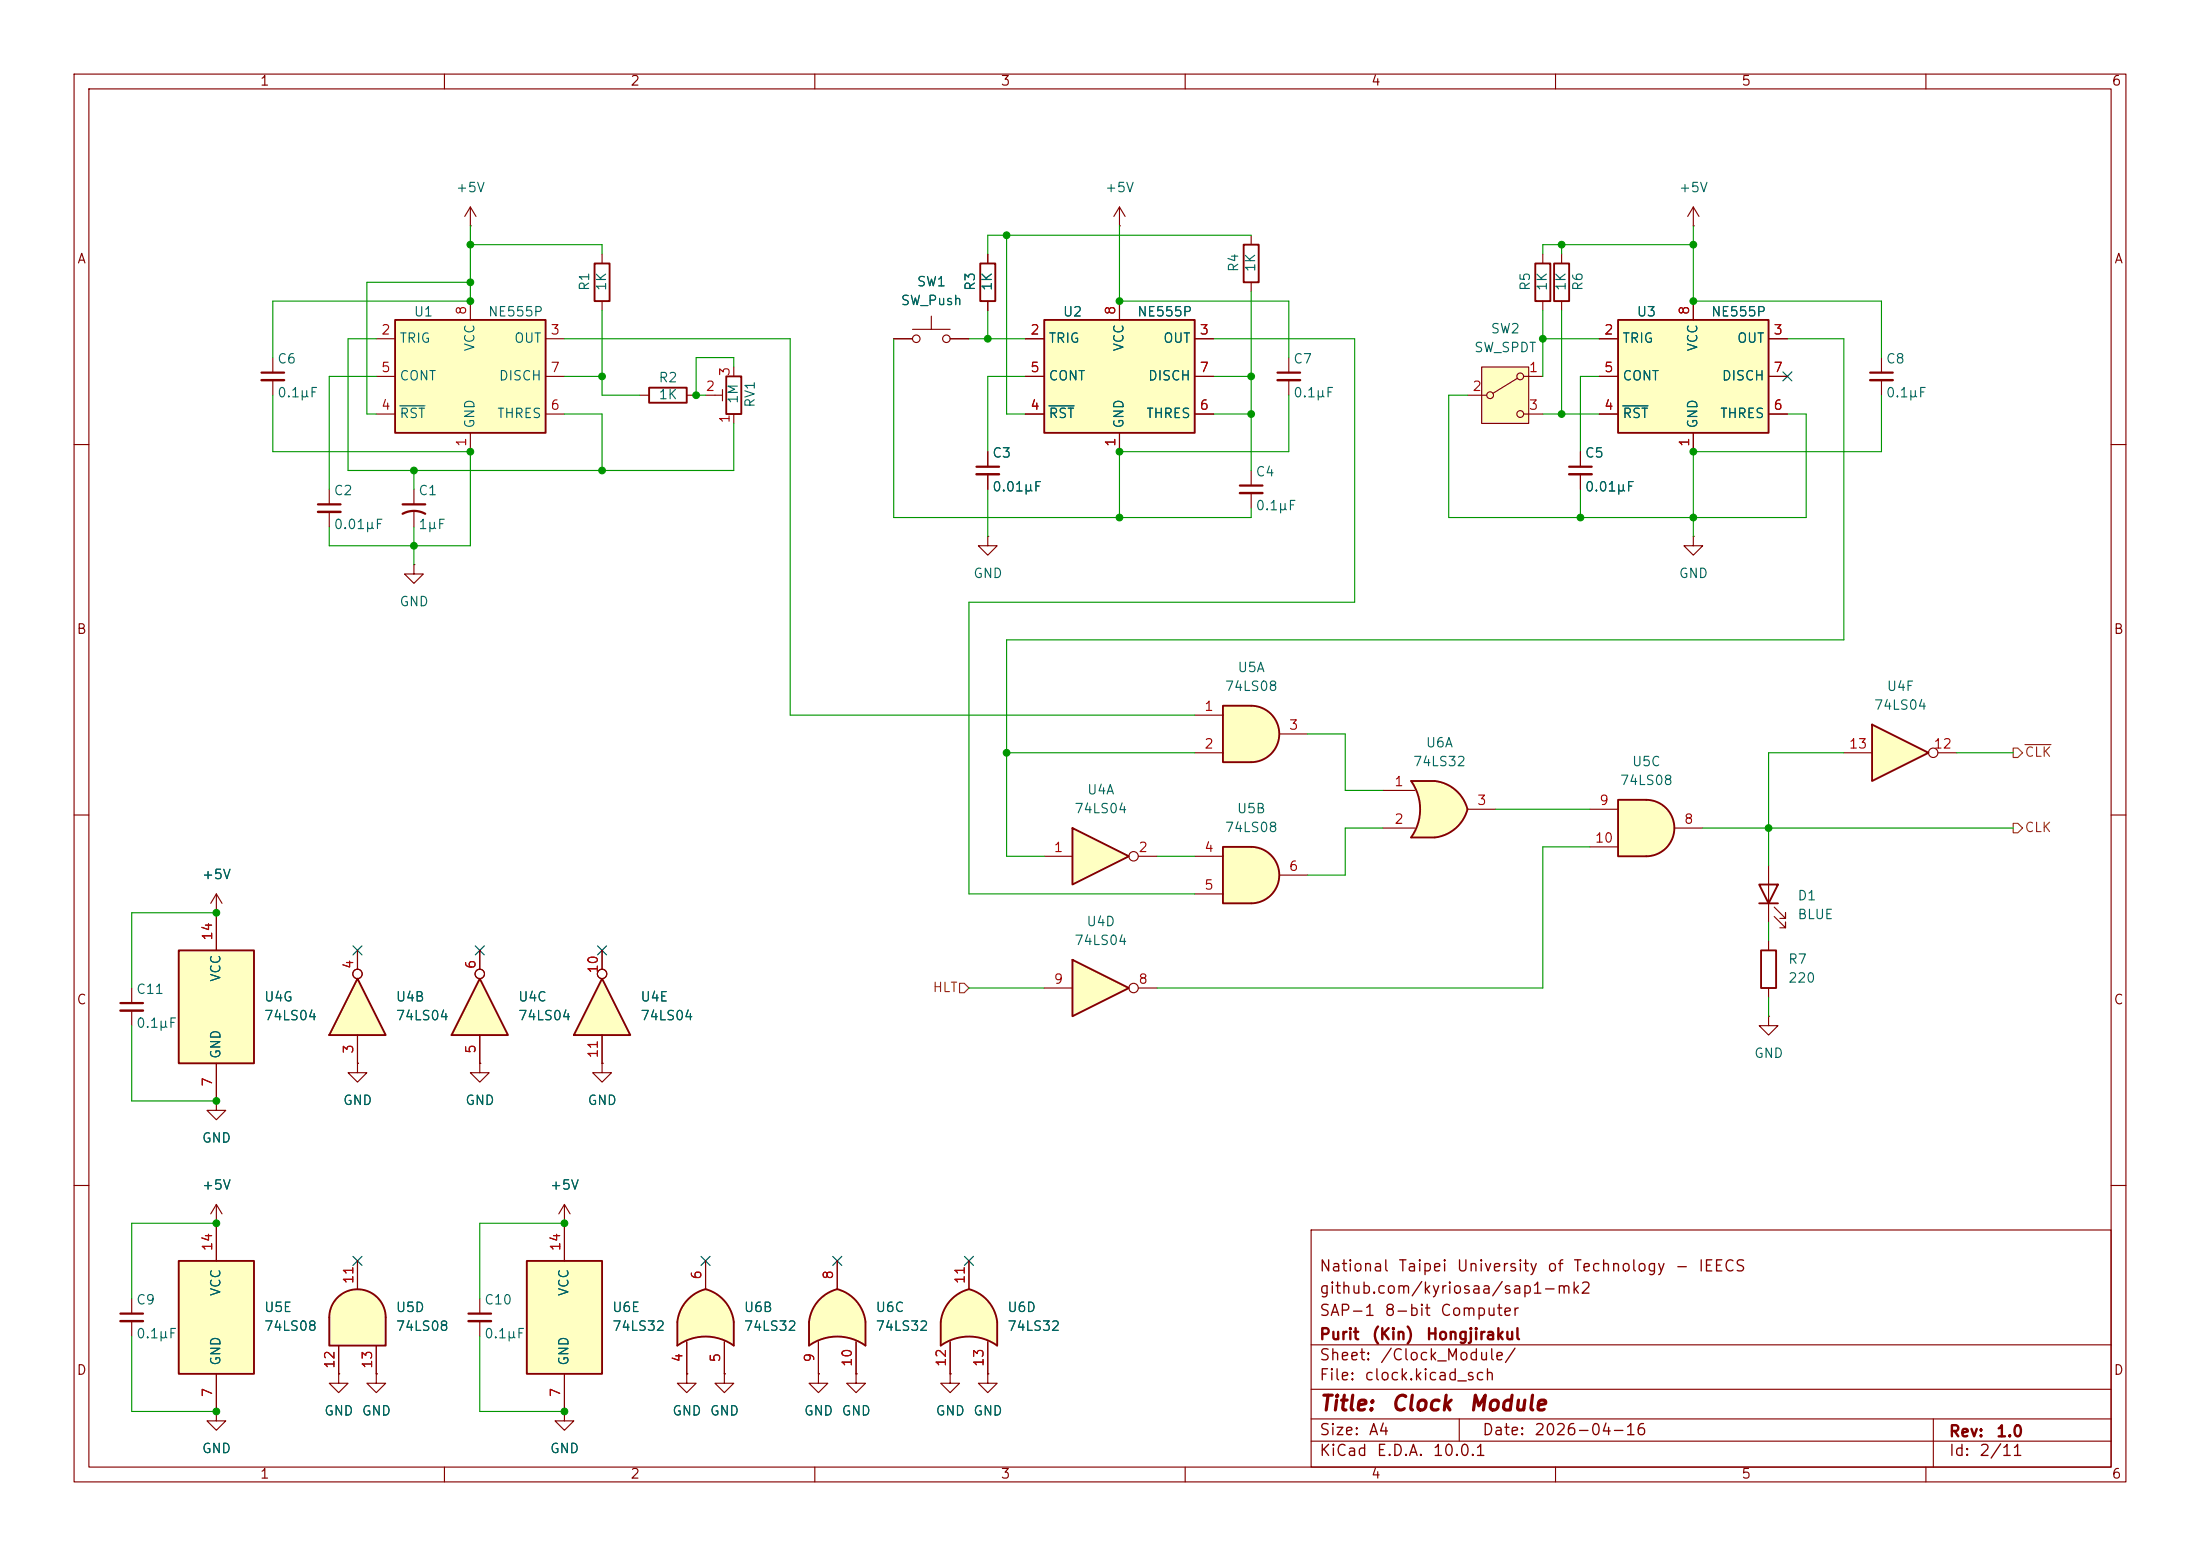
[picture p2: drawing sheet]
<svg xmlns="http://www.w3.org/2000/svg" width="297mm" height="210mm" viewBox="0 0 297 210" stroke-linecap="round" stroke-linejoin="round" font-family="sans-serif">
<g fill="none" stroke="#840000" stroke-width=".15">
<path d="M10 10h277v190h-277zM12 12h273v186h-273zM60 10v2M110 10v2M160 10v2M210 10v2M260 10v2M10 60h2M285 60h2M10 110h2M285 110h2M10 160h2"/>
<path d="M177 166h108v32h-108zM285 160h2M60 198v2M110 198v2M160 198v2M177 194.5h108M177 191.5h108M177 187.5h108M177 181.5h108M197 191.5v3M210 198v2M260 198v2"/>
<path d="M261 191.5v6.5"/>
</g>
<path d="M168.9 95.3a3.8 3.8 0 0 1 3.8 3.8 3.8 3.8 0 0 1-3.8 3.8z" fill="#ffffc2" stroke="#ffffc2" stroke-width=".14"/>
<path d="M165.1 95.3h3.8v7.6h-3.8z" fill="#ffffc2"/>
<path d="M209.8 35.6h2v5h-2zM165.1 95.3h3.8a3.8 3.8 0 0 1 3.8 3.8 3.8 3.8 0 0 1-3.8 3.8h-3.8z" fill="none" stroke="#840000" stroke-width=".25"/>
<g fill="none" stroke="#840000" stroke-width=".15">
<path d="M210.8 34.3v1.3M210.8 40.6v1.3M254 48.3v2M254 51.3v2M213.4 61v2M213.4 64v2M161.3 96.5h3.8M172.7 99.1h3.8M161.3 101.6h3.8M48.3 143.5v1.3h1.2l-1.2 1.3-1.3-1.3h1.3M48.3 143.5h.1M29.2 190.5v1.3h1.3l-1.3 1.2-1.3-1.2h1.3"/>
<path d="M29.2 190.5h.1"/>
</g>
<path d="M252.5 50.3h3M211.8 63h3.1" fill="none" stroke="#840000" stroke-width=".3"/>
<path d="M252.5 51.3h3M211.8 64h3.1" fill="none" stroke="#840000" stroke-width=".33"/>
<path d="M48.3 132.1l3.8 7.6h-7.7z" fill="#ffffc2"/>
<path d="M48.3 132.1l3.8 7.6h-7.7z" fill="none" stroke="#840000" stroke-width=".25"/>
<g fill="none" stroke="#840000" stroke-width=".15">
<path d="M48.3 128.3v2.5M48.3 139.7v3.8"/>
<circle cx="48.3" cy="131.4" r=".63"/>
</g>
<path d="M24.1 128.3h10.2v15.2h-10.2z" fill="#ffffc2"/>
<path d="M24.1 128.3h10.2v15.2h-10.2z" fill="none" stroke="#840000" stroke-width=".25"/>
<path d="M29.2 123.2v5.1M29.2 148.6v1.3h1.3l-1.3 1.2-1.3-1.2h1.3M29.2 148.6h.1M29.2 143.5v5.1" fill="none" stroke="#840000" stroke-width=".15"/>
<path d="M168.9 114.3a3.8 3.8 0 0 1 3.8 3.8 3.8 3.8 0 0 1-3.8 3.8z" fill="#ffffc2" stroke="#ffffc2" stroke-width=".14"/>
<path d="M165.1 114.3h3.8v7.6h-3.8z" fill="#ffffc2"/>
<path d="M165.1 114.3h3.8a3.8 3.8 0 0 1 3.8 3.8 3.8 3.8 0 0 1-3.8 3.8h-3.8z" fill="none" stroke="#840000" stroke-width=".25"/>
<path d="M161.3 115.6h3.8M172.7 118.1h3.8M161.3 120.7h3.8" fill="none" stroke="#840000" stroke-width=".15"/>
<path d="M200 49.5h6.4v7.7h-6.4z" fill="#ffffc2"/>
<g fill="none" stroke="#840000" stroke-width=".15">
<path d="M198.1 53.3h2.6M200 49.5h6.4v7.7h-6.4zM204.9 51.1l-3.4 2M205.7 50.8h2.6M205.7 55.9h2.6"/>
<circle cx="201.2" cy="53.3" r=".46"/>
<circle cx="205.2" cy="50.8" r=".46"/>
<circle cx="205.2" cy="55.9" r=".46"/>
</g>
<path d="M45.6 175.1a3.8 3.8 0 0 1 4.1-.8 3.8 3.8 0 0 1 2.4 3.5h-7.7a3.8 3.8 0 0 1 1.2-2.7z" fill="#ffffc2" stroke="#ffffc2" stroke-width=".14"/>
<path d="M44.4 177.8h7.7v3.8h-7.7z" fill="#ffffc2"/>
<path d="M45.6 175.1a3.8 3.8 0 0 1 4.1-.8 3.8 3.8 0 0 1 2.4 3.5v3.8h-7.7v-3.8a3.8 3.8 0 0 1 1.2-2.7z" fill="none" stroke="#840000" stroke-width=".25"/>
<path d="M36.8 48.3v2M36.8 51.3v2M48.3 170.2v3.8M45.7 185.4v1.3h1.3l-1.3 1.3-1.3-1.3h1.3M45.7 185.4h.1M45.7 181.6v3.8M50.8 185.4v1.3h1.3l-1.3 1.3-1.3-1.3h1.3M50.8 185.4h.1M50.8 181.6v3.8M97.8 185.4v1.3h1.3l-1.3 1.3-1.3-1.3h1.3M97.8 185.4h.1" fill="none" stroke="#840000" stroke-width=".15"/>
<path d="M35.3 50.3h3.1" fill="none" stroke="#840000" stroke-width=".3"/>
<path d="M35.3 51.3h3.1" fill="none" stroke="#840000" stroke-width=".33"/>
<path d="M190.5 105.4h3.2M190.5 113h3.2" fill="none" stroke="#ffffc2" stroke-width=".14"/>
<g fill="#ffffc2" stroke="#ffffc2" stroke-width=".14">
<path d="M193.1 107.9l5 1.3a5.2 5.2 0 0 1-4.4 3.8z"/>
<path d="M193.7 105.4a5.1 5.1 0 0 1 4.4 3.8l-5 1.3z"/>
</g>
<path d="M190.5 105.4h3.2v7.6h-3.2a6.7 6.7 0 0 0 0-7.6z" fill="#ffffc2"/>
<path d="M193.7 105.4h-3.2a6.6 6.6 0 0 1 0 7.6h3.2M193.7 105.4a5.2 5.2 0 0 1 4.4 3.8 5.2 5.2 0 0 1-4.4 3.8" fill="none" stroke="#840000" stroke-width=".25"/>
<path d="M186.7 106.7h4.3M186.7 111.8h4.3M198.1 109.2h3.8" fill="none" stroke="#840000" stroke-width=".15"/>
<path d="M109.2 178.4v3.2M116.8 178.4v3.2" fill="none" stroke="#ffffc2" stroke-width=".14"/>
<g fill="#ffffc2" stroke="#ffffc2" stroke-width=".14">
<path d="M113 174a5.2 5.2 0 0 1 3.8 4.4l-5.1 .6z"/>
<path d="M110.7 175.3l1.1-.8 1.2-.5 1.3 5-5.1-.6a5.1 5.1 0 0 1 1.5-3.1z"/>
</g>
<path d="M109.2 178.4h7.6v3.2a6.7 6.7 0 0 0-7.6 0z" fill="#ffffc2"/>
<path d="M109.2 178.4v3.2a6.6 6.6 0 0 1 7.6 0v-3.2M116.8 178.4a5.2 5.2 0 0 0-3.8-4.4 5.1 5.1 0 0 0-3.8 4.4" fill="none" stroke="#840000" stroke-width=".25"/>
<path d="M17.8 133.4v2M17.8 136.4v2M29.2 123.2h.1M29.2 120.7l-.8 1.2M29.2 120.7l.8 1.2M29.2 120.7v2.5M17.8 175.3v2M17.8 178.3v2M113 170.2v3.8M110.5 181.1v4.3M115.6 181.1v4.3" fill="none" stroke="#840000" stroke-width=".15"/>
<path d="M16.3 135.4h3M16.3 177.3h3" fill="none" stroke="#840000" stroke-width=".3"/>
<path d="M16.3 136.4h3M16.3 178.3h3" fill="none" stroke="#840000" stroke-width=".33"/>
<path d="M24.1 170.2h10.2v15.2h-10.2z" fill="#ffffc2"/>
<path d="M24.1 170.2h10.2v15.2h-10.2z" fill="none" stroke="#840000" stroke-width=".25"/>
<path d="M29.2 165.1v5.1M29.2 185.4v5.1" fill="none" stroke="#840000" stroke-width=".15"/>
<path d="M252.7 97.8l7.6 3.8-7.6 3.8z" fill="#ffffc2"/>
<path d="M80.3 35.6h2v5h-2zM252.7 97.8l7.6 3.8-7.6 3.8z" fill="none" stroke="#840000" stroke-width=".25"/>
<g fill="none" stroke="#840000" stroke-width=".15">
<path d="M81.3 34.3v1.3M81.3 40.6v1.3M248.9 101.6h3.8M261.6 101.6h2.6M29.2 165.1h.1M29.2 162.6l-.8 1.2M29.2 162.6l.8 1.2M29.2 162.6v2.5"/>
<circle cx="261" cy="101.6" r=".63"/>
</g>
<path d="M222.2 108a3.8 3.8 0 0 1 3.8 3.8 3.8 3.8 0 0 1-3.8 3.8z" fill="#ffffc2" stroke="#ffffc2" stroke-width=".14"/>
<path d="M218.4 108h3.8v7.6h-3.8z" fill="#ffffc2"/>
<path d="M218.4 108h3.8a3.8 3.8 0 0 1 3.8 3.8 3.8 3.8 0 0 1-3.8 3.8h-3.8z" fill="none" stroke="#840000" stroke-width=".25"/>
<path d="M44.4 66v2.1M44.4 69.1v2M55.9 66v2.1M55.9 69.1v2M214.6 109.2h3.8M214.6 114.3h3.8M226.1 111.8h3.8" fill="none" stroke="#840000" stroke-width=".15"/>
<path d="M42.9 68.1h3.1M54.4 69.3a3.2 3.2 0 0 1 3 0M54.4 68.1h3" fill="none" stroke="#840000" stroke-width=".3"/>
<path d="M42.9 69.1h3.1" fill="none" stroke="#840000" stroke-width=".33"/>
<path d="M218.4 43.2h20.4v15.2h-20.4z" fill="#ffffc2"/>
<path d="M218.4 43.2h20.4v15.2h-20.4zM237.5 119.4h2.5l-1.2 2.5zM237.5 121.9h2.5M237.7 128.3h2.1v5.1h-2.1z" fill="none" stroke="#840000" stroke-width=".25"/>
<g fill="none" stroke="#840000" stroke-width=".15">
<path d="M63.5 30.5h.1M63.5 27.9l-.8 1.3M63.5 27.9l.8 1.3M63.5 27.9v2.6M215.9 45.7h2.5M215.9 55.9h2.5M215.9 50.8h2.5M228.6 40.6v2.6M228.6 58.4v2.6M238.8 45.7h2.5M238.8 55.9h2.5M238.8 50.8h2.5"/>
<path d="M228.6 72.4v1.3h1.3l-1.3 1.2-1.3-1.2h1.3M228.6 72.4h.1M238.8 116.8v7.7M238.8 137.2v1.2h1.2l-1.2 1.3-1.3-1.3h1.3M238.8 137.2h.1M238.8 127v1.3M238.8 133.4v1.2M239.5 123.7l1.5 1.5v-.7v.7h-.7M239.5 122.4l1.5 1.6v-.8v.8h-.7"/>
</g>
<path d="M219.1 54.8h3.4" fill="none" stroke="#006464" stroke-width=".15"/>
<path d="M53.3 43.2h20.4v15.2h-20.4z" fill="#ffffc2"/>
<path d="M207.3 35.6h2v5h-2zM53.3 43.2h20.4v15.2h-20.4zM87.6 52.3h5.1v2.1h-5.1zM98 50.8h2.1v5.1h-2.1z" fill="none" stroke="#840000" stroke-width=".25"/>
<g fill="none" stroke="#840000" stroke-width=".15">
<path d="M208.3 34.3v1.3M50.8 45.7h2.5M50.8 55.9h2.5M50.8 50.8h2.5M63.5 40.6v2.6M63.5 58.4v2.6M73.7 45.7h2.5M73.7 55.9h2.5M73.7 50.8h2.5M86.4 53.3h1.2M92.7 53.3h1.3M95.2 53.3h2.3"/>
<path d="M97.5 52.6v1.5M99.1 49.5v1.3M99.1 55.9v1.3M208.3 40.6v1.3M55.9 76.2v1.3h1.2l-1.2 1.2-1.3-1.2h1.3M55.9 76.2h.1"/>
</g>
<path d="M54 54.8h3.4" fill="none" stroke="#006464" stroke-width=".15"/>
<path d="M144.8 111.8l7.6 3.8-7.6 3.8z" fill="#ffffc2"/>
<path d="M144.8 111.8l7.6 3.8-7.6 3.8z" fill="none" stroke="#840000" stroke-width=".25"/>
<g fill="none" stroke="#840000" stroke-width=".15">
<path d="M141 115.6h3.8M153.7 115.6h2.5"/>
<circle cx="153" cy="115.6" r=".63"/>
</g>
<path d="M144.8 129.5l7.6 3.9-7.6 3.8z" fill="#ffffc2"/>
<path d="M144.8 129.5l7.6 3.9-7.6 3.8z" fill="none" stroke="#840000" stroke-width=".25"/>
<g fill="none" stroke="#840000" stroke-width=".15">
<path d="M120.6 45.7h2.6M123.2 44.5h5.1M125.7 42.7v1.8M128.3 45.7h2.5M141 133.4h3.8M153.7 133.4h2.5"/>
<circle cx="123.7" cy="45.7" r=".51"/>
<circle cx="127.8" cy="45.7" r=".51"/>
<circle cx="153" cy="133.3" r=".63"/>
</g>
<path d="M141 43.2h20.3v15.2h-20.3z" fill="#ffffc2"/>
<path d="M167.9 33h2v5.1h-2zM141 43.2h20.3v15.2h-20.3z" fill="none" stroke="#840000" stroke-width=".25"/>
<path d="M168.9 31.8v1.2M168.9 38.1v1.3M138.4 45.7h2.6M138.4 55.9h2.6M138.4 50.8h2.6M151.1 40.6v2.6M151.1 58.4v2.6M161.3 45.7h2.5M161.3 55.9h2.5M161.3 50.8h2.5" fill="none" stroke="#840000" stroke-width=".15"/>
<path d="M141.6 54.8h3.4" fill="none" stroke="#006464" stroke-width=".15"/>
<path d="M91.4 178.4v3.2M99.1 178.4v3.2" fill="none" stroke="#ffffc2" stroke-width=".14"/>
<g fill="#ffffc2" stroke="#ffffc2" stroke-width=".14">
<path d="M95.2 174a5.2 5.2 0 0 1 3.9 4.4l-5.2 .6z"/>
<path d="M92.9 175.3l1.1-.8 1.2-.5 1.4 5-5.2-.6a5.1 5.1 0 0 1 1.5-3.1z"/>
</g>
<path d="M91.4 178.4h7.7v3.2a6.7 6.7 0 0 0-7.7 0z" fill="#ffffc2"/>
<path d="M132.3 35.6h2.1v5h-2.1zM91.4 178.4v3.2a6.6 6.6 0 0 1 7.7 0v-3.2M99.1 178.4a5.2 5.2 0 0 0-3.9-4.4 5.1 5.1 0 0 0-3.8 4.4" fill="none" stroke="#840000" stroke-width=".25"/>
<g fill="none" stroke="#840000" stroke-width=".15">
<path d="M133.3 34.3v1.3M151.1 30.5h.1M151.1 27.9l-.7 1.3M151.1 27.9l.8 1.3M151.1 27.9v2.6M228.6 30.5h.1M228.6 27.9l-.8 1.3M228.6 27.9l.8 1.3M228.6 27.9v2.6M133.3 40.6v1.3M174 48.3v2M174 51.3v2"/>
<path d="M133.3 72.4v1.3h1.3l-1.3 1.2-1.2-1.2h1.2M133.3 72.4h.1M133.3 61v2M133.3 64v2M168.9 63.5v2M168.9 66.5v2.1M64.8 143.5v1.3h1.2l-1.2 1.3-1.3-1.3h1.3M64.8 143.5h.1M76.2 165.1h.1M76.2 162.6l-.8 1.2M76.2 162.6l.8 1.2M76.2 162.6v2.5"/>
<path d="M95.2 170.2v3.8M92.7 181.1v4.3M97.8 181.1v4.3"/>
</g>
<path d="M172.5 50.3h3M131.8 63h3.1M167.4 65.5h3" fill="none" stroke="#840000" stroke-width=".3"/>
<path d="M172.5 51.3h3M131.8 64h3.1M167.4 66.5h3" fill="none" stroke="#840000" stroke-width=".33"/>
<path d="M81.3 132.1l3.8 7.6h-7.6z" fill="#ffffc2"/>
<path d="M81.3 132.1l3.8 7.6h-7.6z" fill="none" stroke="#840000" stroke-width=".25"/>
<g fill="none" stroke="#840000" stroke-width=".15">
<path d="M81.3 128.3v2.5M81.3 139.7v3.8"/>
<circle cx="81.3" cy="131.4" r=".63"/>
</g>
<path d="M64.8 132.1l3.8 7.6h-7.6z" fill="#ffffc2"/>
<path d="M64.8 132.1l3.8 7.6h-7.6z" fill="none" stroke="#840000" stroke-width=".25"/>
<g fill="none" stroke="#840000" stroke-width=".15">
<path d="M64.8 128.3v2.5M64.8 139.7v3.8M81.3 143.5v1.3h1.2l-1.2 1.3-1.3-1.3h1.3M81.3 143.5h.1M64.8 175.3v2M64.8 178.3v2M76.2 190.5v1.3h1.3l-1.3 1.2-1.3-1.2h1.3M76.2 190.5h.1"/>
<circle cx="64.8" cy="131.4" r=".63"/>
</g>
<path d="M63.2 177.3h3.1" fill="none" stroke="#840000" stroke-width=".3"/>
<path d="M63.2 178.3h3.1" fill="none" stroke="#840000" stroke-width=".33"/>
<path d="M71.1 170.2h10.2v15.2h-10.2z" fill="#ffffc2"/>
<path d="M71.1 170.2h10.2v15.2h-10.2z" fill="none" stroke="#840000" stroke-width=".25"/>
<path d="M76.2 165.1v5.1M76.2 185.4v5.1M110.5 185.4v1.3h1.3l-1.3 1.3-1.3-1.3h1.3M110.5 185.4h.1M133.3 185.4v1.3h1.3l-1.3 1.3-1.2-1.3h1.2M133.3 185.4h.1" fill="none" stroke="#840000" stroke-width=".15"/>
<path d="M127 178.4v3.2M134.6 178.4v3.2" fill="none" stroke="#ffffc2" stroke-width=".14"/>
<g fill="#ffffc2" stroke="#ffffc2" stroke-width=".14">
<path d="M130.8 174a5.2 5.2 0 0 1 3.8 4.4l-5.1 .6z"/>
<path d="M128.5 175.3l1.1-.8 1.2-.5 1.3 5-5.1-.6a5.1 5.1 0 0 1 1.5-3.1z"/>
</g>
<path d="M127 178.4h7.6v3.2a6.7 6.7 0 0 0-7.6 0z" fill="#ffffc2"/>
<path d="M127 178.4v3.2a6.6 6.6 0 0 1 7.6 0v-3.2M134.6 178.4a5.2 5.2 0 0 0-3.8-4.4 5.2 5.2 0 0 0-3.8 4.4" fill="none" stroke="#840000" stroke-width=".25"/>
<g fill="none" stroke="#840000" stroke-width=".15">
<path d="M133.3 34.3v1.3M120.6 45.7h2.6M128.3 45.7h2.5M133.3 40.6v1.3M138.4 45.7h2.6M138.4 55.9h2.6M138.4 50.8h2.6M151.1 40.6v2.6M151.1 58.4v2.6M161.3 45.7h2.5M161.3 55.9h2.5M161.3 50.8h2.5"/>
<path d="M215.9 45.7h2.5M215.9 55.9h2.5M215.9 50.8h2.5M228.6 40.6v2.6M228.6 58.4v2.6M238.8 45.7h2.5M238.8 55.9h2.5M238.8 50.8h2.5M133.3 61v2M133.3 64v2M213.4 61v2M213.4 64v2"/>
<path d="M29.2 123.2h.1M29.2 123.2v5.1M48.3 128.3v2.5M48.3 139.7v3.8M64.8 128.3v2.5M64.8 139.7v3.8M81.3 128.3v2.5M81.3 139.7v3.8M29.2 148.6h.1M29.2 143.5v5.1M48.3 143.5h.1M64.8 143.5h.1"/>
<path d="M81.3 143.5h.1M29.2 165.1h.1M29.2 165.1v5.1M48.3 170.2v3.8M76.2 165.1h.1M76.2 165.1v5.1M95.2 170.2v3.8M113 170.2v3.8M130.8 170.2v3.8M29.2 190.5h.1M29.2 185.4v5.1M45.7 185.4h.1"/>
<path d="M45.7 181.6v3.8M50.8 185.4h.1M50.8 181.6v3.8M76.2 190.5h.1M76.2 185.4v5.1M92.7 185.4v1.3h1.3l-1.3 1.3-1.3-1.3h1.3M92.7 185.4h.1M92.7 181.1v4.3M97.8 185.4h.1M97.8 181.1v4.3M110.5 185.4h.1M110.5 181.1v4.3"/>
<path d="M115.6 185.4v1.3h1.2l-1.2 1.3-1.3-1.3h1.3M115.6 185.4h.1M115.6 181.1v4.3M128.3 185.4v1.3h1.2l-1.2 1.3-1.3-1.3h1.3M128.3 185.4h.1M128.3 181.1v4.3M133.3 185.4h.1M133.3 181.1v4.3"/>
<circle cx="48.3" cy="131.4" r=".63"/>
<circle cx="64.8" cy="131.4" r=".63"/>
<circle cx="81.3" cy="131.4" r=".63"/>
</g>
<path d="M271.8 111.1h.6l.6 .7-.6 .6h-.6zM271.8 101h.6l.6 .6-.6 .6h-.6zM273.4 100.5h3.5M129.5 132.7h.7l.6 .7-.6 .6h-.7z" fill="none" stroke="#725600" stroke-width=".15"/>
<g fill="none" stroke="#009600" stroke-width=".15">
<path d="M63.5 38.1h-14v17.8h1.3M63.5 30.5v10.1h-26.7v7.7M63.5 33h17.8v1.3M135.9 31.8v24.1h2.5M151.1 30.5v10.1h22.9v7.7M168.9 31.8h-35.6v2.5M168.9 39.4v24.1M210.8 33v1.3M228.6 30.5v10.1h25.4v7.7M228.6 33h-20.3v1.3M36.8 53.3v7.7h26.7v12.7h-19.1v-2.6M50.8 45.7h-3.8v17.8h52.1v-6.3"/>
<path d="M50.8 50.8h-6.4v15.2M76.2 55.9h5.1v7.6M76.2 45.7h30.5v50.8h54.6M76.2 50.8h5.1M81.3 41.9v11.4h5.1M99.1 49.5v-1.2h-5.1v5h1.2M120.6 45.7v24.2h48.3v-1.3M130.8 45.7h7.6M133.3 41.9v3.8M138.4 50.8h-5.1v10.2M163.8 55.9h5.1M163.8 45.7h19.1v35.6h-52.1v39.4h30.5"/>
<path d="M163.8 50.8h5.1M174 53.3v7.7h-22.9v8.9M198.1 53.3h-2.5v16.6h48.2v-14h-2.5M208.3 55.9h7.6M208.3 45.7h7.6M208.3 41.9v8.9M210.8 41.9v14M215.9 50.8h-2.5v10.2M241.3 45.7h7.6v40.7h-113v29.2h5.1M254 53.3v7.7h-25.4v11.4M55.9 63.5v2.5M55.9 71.1v5.1"/>
<path d="M133.3 66v6.4M213.4 66v3.9M176.5 99.1h5.1v7.6h5.1M135.9 101.6h25.4M156.2 115.6h5.1M186.7 111.8h-5.1v6.3h-5.1M201.9 109.2h12.7M214.6 114.3h-6.3v19.1h-52.1M229.9 111.8h41.9M248.9 101.6h-10.1v15.2M264.2 101.6h7.6M17.8 138.4v10.2h11.4"/>
<path d="M29.2 123.2h-11.4v10.2M130.8 133.4h10.2M238.8 124.5v2.5M238.8 134.6v2.6M29.2 165.1h-11.4v10.2M76.2 165.1h-11.4v10.2M17.8 180.3v10.2h11.4M64.8 180.3v10.2h11.4"/>
</g>
<g fill="none" stroke="#000084" stroke-width=".15">
<path d="M240.7 50.2l1.2 1.2M241.9 50.2l-1.2 1.2M47.7 127.7l1.2 1.2M48.9 127.7l-1.2 1.2M64.2 127.7l1.2 1.2M65.4 127.7l-1.2 1.2M80.7 127.7l1.2 1.2M81.9 127.7l-1.2 1.2M47.7 169.6l1.2 1.2M48.9 169.6l-1.2 1.2M94.6 169.6l1.3 1.2M95.9 169.6l-1.3 1.2"/>
<path d="M112.4 169.6l1.2 1.2M113.6 169.6l-1.2 1.2M130.2 169.6l1.2 1.2M131.4 169.6l-1.2 1.2"/>
</g>
<path d="M141.6 54.8h3.4M219.1 54.8h3.4" fill="none" stroke="#006464" stroke-width=".15"/>
<g fill="#009600" stroke="#009600" stroke-width=".14">
<circle cx="29.2" cy="190.5" r=".46"/>
<circle cx="29.2" cy="148.6" r=".46"/>
<circle cx="29.2" cy="123.2" r=".46"/>
<circle cx="29.2" cy="165.1" r=".46"/>
<circle cx="213.4" cy="69.9" r=".46"/>
<circle cx="238.8" cy="111.8" r=".46"/>
<circle cx="63.5" cy="40.6" r=".46"/>
<circle cx="63.5" cy="38.1" r=".46"/>
<circle cx="63.5" cy="33" r=".46"/>
<circle cx="210.8" cy="55.9" r=".46"/>
<circle cx="228.6" cy="33" r=".46"/>
<circle cx="228.6" cy="40.6" r=".46"/>
<circle cx="228.6" cy="69.9" r=".46"/>
<circle cx="228.6" cy="61" r=".46"/>
<circle cx="208.3" cy="45.7" r=".46"/>
<circle cx="210.8" cy="33" r=".46"/>
<circle cx="81.3" cy="50.8" r=".46"/>
<circle cx="94" cy="53.3" r=".46"/>
<circle cx="55.9" cy="63.5" r=".46"/>
<circle cx="55.9" cy="73.7" r=".46"/>
<circle cx="63.5" cy="61" r=".46"/>
<circle cx="81.3" cy="63.5" r=".46"/>
<circle cx="135.9" cy="101.6" r=".46"/>
<circle cx="151.1" cy="69.9" r=".46"/>
<circle cx="151.1" cy="61" r=".46"/>
<circle cx="151.1" cy="40.6" r=".46"/>
<circle cx="168.9" cy="50.8" r=".46"/>
<circle cx="168.9" cy="55.9" r=".46"/>
<circle cx="135.9" cy="31.8" r=".46"/>
<circle cx="133.3" cy="45.7" r=".46"/>
<circle cx="76.2" cy="165.1" r=".46"/>
<circle cx="76.2" cy="190.5" r=".46"/>
</g>
<g font-size="2" fill="#840000">
<text x="178" y="190.9">Title:</text>
<text x="187.7" y="190.9">Clock</text>
<text x="198.2" y="190.9">Module</text>
</g>
<g font-size="1.5" fill="#840000">
<text x="178" y="172">National</text>
<text x="188.7" y="172">Taipei</text>
<text x="196.5" y="172">University</text>
<text x="208.8" y="172">of</text>
<text x="212.3" y="172">Technology</text>
<text x="226" y="172">-</text>
<text x="229.2" y="172">IEECS</text>
<text x="178" y="178">SAP-1</text>
<text x="178" y="175">github.com/kyriosaa/sap1-mk2</text>
<text x="186.8" y="178">8-bit</text>
<text x="194.3" y="178">Computer</text>
<text x="178" y="184">Sheet:</text>
<text x="178" y="181.2">Purit</text>
<text x="185.1" y="181.2">(Kin)</text>
<text x="186.2" y="184">/Clock_Module/</text>
<text x="192.4" y="181.2">Hongjirakul</text>
<text x="178" y="186.7">File:</text>
<text x="184.1" y="186.7">clock.kicad_sch</text>
<text x="178" y="196.9">KiCad</text>
<text x="178" y="194.1">Size:</text>
<text x="184.7" y="194.1">A4</text>
<text x="185.7" y="196.9">E.D.A.</text>
<text x="193.3" y="196.9">10.0.1</text>
<text x="200" y="194.1">Date:</text>
<text x="207" y="194.1">2026-04-16</text>
<text x="263" y="194.3">Rev:</text>
<text x="263" y="196.9">Id:</text>
<text x="267.1" y="196.9">2/11</text>
<text x="269.4" y="194.3">1.0</text>
</g>
<g font-size="1.3" fill="#840000">
<text x="35" y="11.9">1</text>
<text x="85" y="11.9">2</text>
<text x="135" y="11.9">3</text>
<text x="185" y="11.9">4</text>
<text x="235" y="11.9">5</text>
<text x="285" y="11.9">6</text>
<text x="10.3" y="35.9">A</text>
<text x="285.3" y="35.9">A</text>
<text x="10.3" y="85.9">B</text>
<text x="285.3" y="85.9">B</text>
<text x="10.3" y="135.9">C</text>
<text x="285.3" y="135.9">C</text>
<text x="10.3" y="185.9">D</text>
<text x="285.3" y="185.9">D</text>
<text x="35" y="199.9">1</text>
<text x="85" y="199.9">2</text>
<text x="135" y="199.9">3</text>
<text x="185" y="199.9">4</text>
<text x="235" y="199.9">5</text>
<text x="285" y="199.9">6</text>
</g>
<g font-size="1.3" fill="#006464">
<text x="61.5" y="26.3">+5V</text>
<text x="149.1" y="26.3">+5V</text>
<text x="226.6" y="26.3">+5V</text>
<text x="79.9" y="39.4" transform="rotate(-90 79.9 39.4)">R1</text>
<text x="82.1" y="39.4" transform="rotate(-90 82.1 39.4)">1K</text>
<text x="121.5" y="41.5">SW_Push</text>
<text x="123.7" y="39">SW1</text>
<text x="131.9" y="39.4" transform="rotate(-90 131.9 39.4)">R3</text>
<text x="134.2" y="39.4" transform="rotate(-90 134.2 39.4)">1K</text>
<text x="167.5" y="36.8" transform="rotate(-90 167.5 36.8)">R4</text>
<text x="169.8" y="36.8" transform="rotate(-90 169.8 36.8)">1K</text>
<text x="206.9" y="39.4" transform="rotate(-90 206.9 39.4)">R5</text>
<text x="209.1" y="39.4" transform="rotate(-90 209.1 39.4)">1K</text>
<text x="211.7" y="39.4" transform="rotate(-90 211.7 39.4)">1K</text>
<text x="214" y="39.4" transform="rotate(-90 214 39.4)">R6</text>
<text x="53.8" y="46.6">TRIG</text>
<text x="55.8" y="43">U1</text>
<text x="64.4" y="47.5" transform="rotate(-90 64.4 47.5)">VCC</text>
<text x="65.8" y="43">NE555P</text>
<text x="69.3" y="46.6">OUT</text>
<text x="141.5" y="46.6">TRIG</text>
<text x="143.4" y="43">U2</text>
<text x="152" y="47.5" transform="rotate(-90 152 47.5)">VCC</text>
<text x="153.4" y="43">NE555P</text>
<text x="157" y="46.6">OUT</text>
<text x="198.9" y="47.9">SW_SPDT</text>
<text x="201.2" y="45.3">SW2</text>
<text x="218.9" y="46.6">TRIG</text>
<text x="220.9" y="43">U3</text>
<text x="229.5" y="47.5" transform="rotate(-90 229.5 47.5)">VCC</text>
<text x="230.9" y="43">NE555P</text>
<text x="234.4" y="46.6">OUT</text>
<text x="37.3" y="49.4">C6</text>
<text x="37.3" y="53.9">0.1μF</text>
<text x="53.8" y="51.7">CONT</text>
<text x="67.3" y="51.7">DISCH</text>
<text x="88.8" y="51.9">R2</text>
<text x="141.5" y="51.7">CONT</text>
<text x="154.9" y="51.7">DISCH</text>
<text x="174.5" y="49.4">C7</text>
<text x="174.5" y="53.9">0.1μF</text>
<text x="218.9" y="51.7">CONT</text>
<text x="232.4" y="51.7">DISCH</text>
<text x="254.5" y="49.4">C8</text>
<text x="254.5" y="53.9">0.1μF</text>
<text x="53.8" y="56.7">RST</text>
<text x="64.4" y="57.9" transform="rotate(-90 64.4 57.9)">GND</text>
<text x="67" y="56.7">THRES</text>
<text x="88.8" y="54.2">1K</text>
<text x="99.9" y="54.6" transform="rotate(-90 99.9 54.6)">1M</text>
<text x="102.2" y="55.1" transform="rotate(-90 102.2 55.1)">RV1</text>
<text x="141.5" y="56.7">RST</text>
<text x="152" y="57.9" transform="rotate(-90 152 57.9)">GND</text>
<text x="154.7" y="56.7">THRES</text>
<text x="218.9" y="56.7">RST</text>
<text x="229.5" y="57.9" transform="rotate(-90 229.5 57.9)">GND</text>
<text x="232.1" y="56.7">THRES</text>
<text x="133.9" y="62.1">C3</text>
<text x="169.4" y="64.6">C4</text>
<text x="213.9" y="62.1">C5</text>
<text x="45" y="67.2">C2</text>
<text x="45" y="71.7">0.01μF</text>
<text x="56.4" y="67.2">C1</text>
<text x="56.4" y="71.7">1μF</text>
<text x="133.9" y="66.6">0.01μF</text>
<text x="169.4" y="69.2">0.1μF</text>
<text x="213.9" y="66.6">0.01μF</text>
<text x="53.8" y="82.1">GND</text>
<text x="131.3" y="78.3">GND</text>
<text x="226.6" y="78.3">GND</text>
<text x="165.3" y="93.6">74LS08</text>
<text x="167" y="91">U5A</text>
<text x="254.6" y="93.6">U4F</text>
<text x="192.4" y="101.2">U6A</text>
<text x="252.9" y="96.1">74LS04</text>
<text x="146.7" y="107.5">U4A</text>
<text x="190.7" y="103.7">74LS32</text>
<text x="218.6" y="106.3">74LS08</text>
<text x="220.2" y="103.7">U5C</text>
<text x="145" y="110.1">74LS04</text>
<text x="165.3" y="112.6">74LS08</text>
<text x="166.9" y="110.1">U5B</text>
<text x="27.2" y="119">+5V</text>
<text x="146.6" y="125.3">U4D</text>
<text x="242.6" y="121.8">D1</text>
<text x="242.6" y="124.4">BLUE</text>
<text x="145" y="127.9">74LS04</text>
<text x="241.3" y="130.4">R7</text>
<text x="18.3" y="134.5">C11</text>
<text x="30.1" y="132.6" transform="rotate(-90 30.1 132.6)">VCC</text>
<text x="35.6" y="135.5">U4G</text>
<text x="53.3" y="135.5">U4B</text>
<text x="69.9" y="135.5">U4C</text>
<text x="86.4" y="135.5">U4E</text>
<text x="241.3" y="132.9">220</text>
<text x="18.3" y="139">0.1μF</text>
<text x="30.1" y="143" transform="rotate(-90 30.1 143)">GND</text>
<text x="35.6" y="138">74LS04</text>
<text x="53.3" y="138">74LS04</text>
<text x="69.9" y="138">74LS04</text>
<text x="86.4" y="138">74LS04</text>
<text x="236.7" y="143.1">GND</text>
<text x="46.2" y="149.5">GND</text>
<text x="62.7" y="149.5">GND</text>
<text x="79.2" y="149.5">GND</text>
<text x="27.2" y="154.5">GND</text>
<text x="27.2" y="160.9">+5V</text>
<text x="74.2" y="160.9">+5V</text>
<text x="18.3" y="176.4">C9</text>
<text x="30.1" y="175" transform="rotate(-90 30.1 175)">VCC</text>
<text x="35.6" y="177.4">U5E</text>
<text x="35.6" y="179.9">74LS08</text>
<text x="53.3" y="177.4">U5D</text>
<text x="53.3" y="179.9">74LS08</text>
<text x="65.3" y="176.4">C10</text>
<text x="77.1" y="175" transform="rotate(-90 77.1 175)">VCC</text>
<text x="82.6" y="177.4">U6E</text>
<text x="82.6" y="179.9">74LS32</text>
<text x="100.3" y="177.4">U6B</text>
<text x="100.3" y="179.9">74LS32</text>
<text x="118.1" y="177.4">U6C</text>
<text x="118.1" y="179.9">74LS32</text>
<text x="135.9" y="177.4">U6D</text>
<text x="135.9" y="179.9">74LS32</text>
<text x="18.3" y="180.9">0.1μF</text>
<text x="30.1" y="184.4" transform="rotate(-90 30.1 184.4)">GND</text>
<text x="65.3" y="180.9">0.1μF</text>
<text x="77.1" y="184.4" transform="rotate(-90 77.1 184.4)">GND</text>
<text x="43.7" y="191.4">GND</text>
<text x="48.8" y="191.4">GND</text>
<text x="90.7" y="191.4">GND</text>
<text x="95.8" y="191.4">GND</text>
<text x="108.5" y="191.4">GND</text>
<text x="113.5" y="191.4">GND</text>
<text x="126.2" y="191.4">GND</text>
<text x="131.3" y="191.4">GND</text>
<text x="27.2" y="196.4">GND</text>
<text x="74.2" y="196.4">GND</text>
</g>
<g font-size="1.3" fill="#a90000">
<text x="51.4" y="45.5">2</text>
<text x="63.2" y="42.6" transform="rotate(-90 63.2 42.6)">8</text>
<text x="74.2" y="45.5">3</text>
<text x="139" y="45.5">2</text>
<text x="150.9" y="42.6" transform="rotate(-90 150.9 42.6)">8</text>
<text x="161.9" y="45.5">3</text>
<text x="216.5" y="45.5">2</text>
<text x="228.3" y="42.6" transform="rotate(-90 228.3 42.6)">8</text>
<text x="239.3" y="45.5">3</text>
<text x="51.4" y="50.5">5</text>
<text x="74.2" y="50.5">7</text>
<text x="95.2" y="53.1">2</text>
<text x="98.8" y="50.9" transform="rotate(-90 98.8 50.9)">3</text>
<text x="139" y="50.5">5</text>
<text x="161.9" y="50.5">7</text>
<text x="198.7" y="53.1">2</text>
<text x="206.3" y="50.5">1</text>
<text x="216.5" y="50.5">5</text>
<text x="239.3" y="50.5">7</text>
<text x="51.4" y="55.6">4</text>
<text x="74.2" y="55.6">6</text>
<text x="98.8" y="57.2" transform="rotate(-90 98.8 57.2)">1</text>
<text x="139" y="55.6">4</text>
<text x="161.9" y="55.6">6</text>
<text x="206.3" y="55.6">3</text>
<text x="216.5" y="55.6">4</text>
<text x="239.3" y="55.6">6</text>
<text x="63.2" y="60.4" transform="rotate(-90 63.2 60.4)">1</text>
<text x="150.9" y="60.4" transform="rotate(-90 150.9 60.4)">1</text>
<text x="228.3" y="60.4" transform="rotate(-90 228.3 60.4)">1</text>
<text x="162.5" y="96.3">1</text>
<text x="162.5" y="101.3">2</text>
<text x="173.9" y="98.8">3</text>
<text x="249.5" y="101.3">13</text>
<text x="260.9" y="101.3">12</text>
<text x="188.1" y="106.4">1</text>
<text x="188.1" y="111.5">2</text>
<text x="199.3" y="109">3</text>
<text x="215.8" y="109">9</text>
<text x="227.3" y="111.5">8</text>
<text x="142.2" y="115.3">1</text>
<text x="153.6" y="115.3">2</text>
<text x="162.5" y="115.3">4</text>
<text x="173.9" y="117.9">6</text>
<text x="215.2" y="114">10</text>
<text x="162.5" y="120.4">5</text>
<text x="29" y="127" transform="rotate(-90 29 127)">14</text>
<text x="48" y="130.9" transform="rotate(-90 48 130.9)">4</text>
<text x="64.5" y="130.9" transform="rotate(-90 64.5 130.9)">6</text>
<text x="81" y="131.5" transform="rotate(-90 81 131.5)">10</text>
<text x="142.2" y="133.1">9</text>
<text x="153.6" y="133.1">8</text>
<text x="48" y="142.3" transform="rotate(-90 48 142.3)">3</text>
<text x="64.5" y="142.3" transform="rotate(-90 64.5 142.3)">5</text>
<text x="81" y="142.9" transform="rotate(-90 81 142.9)">11</text>
<text x="29" y="146.8" transform="rotate(-90 29 146.8)">7</text>
<text x="29" y="169" transform="rotate(-90 29 169)">14</text>
<text x="48" y="173.4" transform="rotate(-90 48 173.4)">11</text>
<text x="75.9" y="169" transform="rotate(-90 75.9 169)">14</text>
<text x="95" y="172.8" transform="rotate(-90 95 172.8)">6</text>
<text x="112.8" y="172.8" transform="rotate(-90 112.8 172.8)">8</text>
<text x="130.6" y="173.4" transform="rotate(-90 130.6 173.4)">11</text>
<text x="45.5" y="184.8" transform="rotate(-90 45.5 184.8)">12</text>
<text x="50.5" y="184.8" transform="rotate(-90 50.5 184.8)">13</text>
<text x="92.5" y="184" transform="rotate(-90 92.5 184)">4</text>
<text x="97.5" y="184" transform="rotate(-90 97.5 184)">5</text>
<text x="110.2" y="184" transform="rotate(-90 110.2 184)">9</text>
<text x="115.3" y="184.6" transform="rotate(-90 115.3 184.6)">10</text>
<text x="128" y="184.6" transform="rotate(-90 128 184.6)">12</text>
<text x="133.1" y="184.6" transform="rotate(-90 133.1 184.6)">13</text>
<text x="29" y="188.7" transform="rotate(-90 29 188.7)">7</text>
<text x="75.9" y="188.7" transform="rotate(-90 75.9 188.7)">7</text>
</g>
<g font-size="1.3" fill="#725600">
<text x="273.2" y="102.5">CLK</text>
<text x="273.2" y="112.6">CLK</text>
<text x="125.8" y="134.2">HLT</text>
</g>
</svg>
